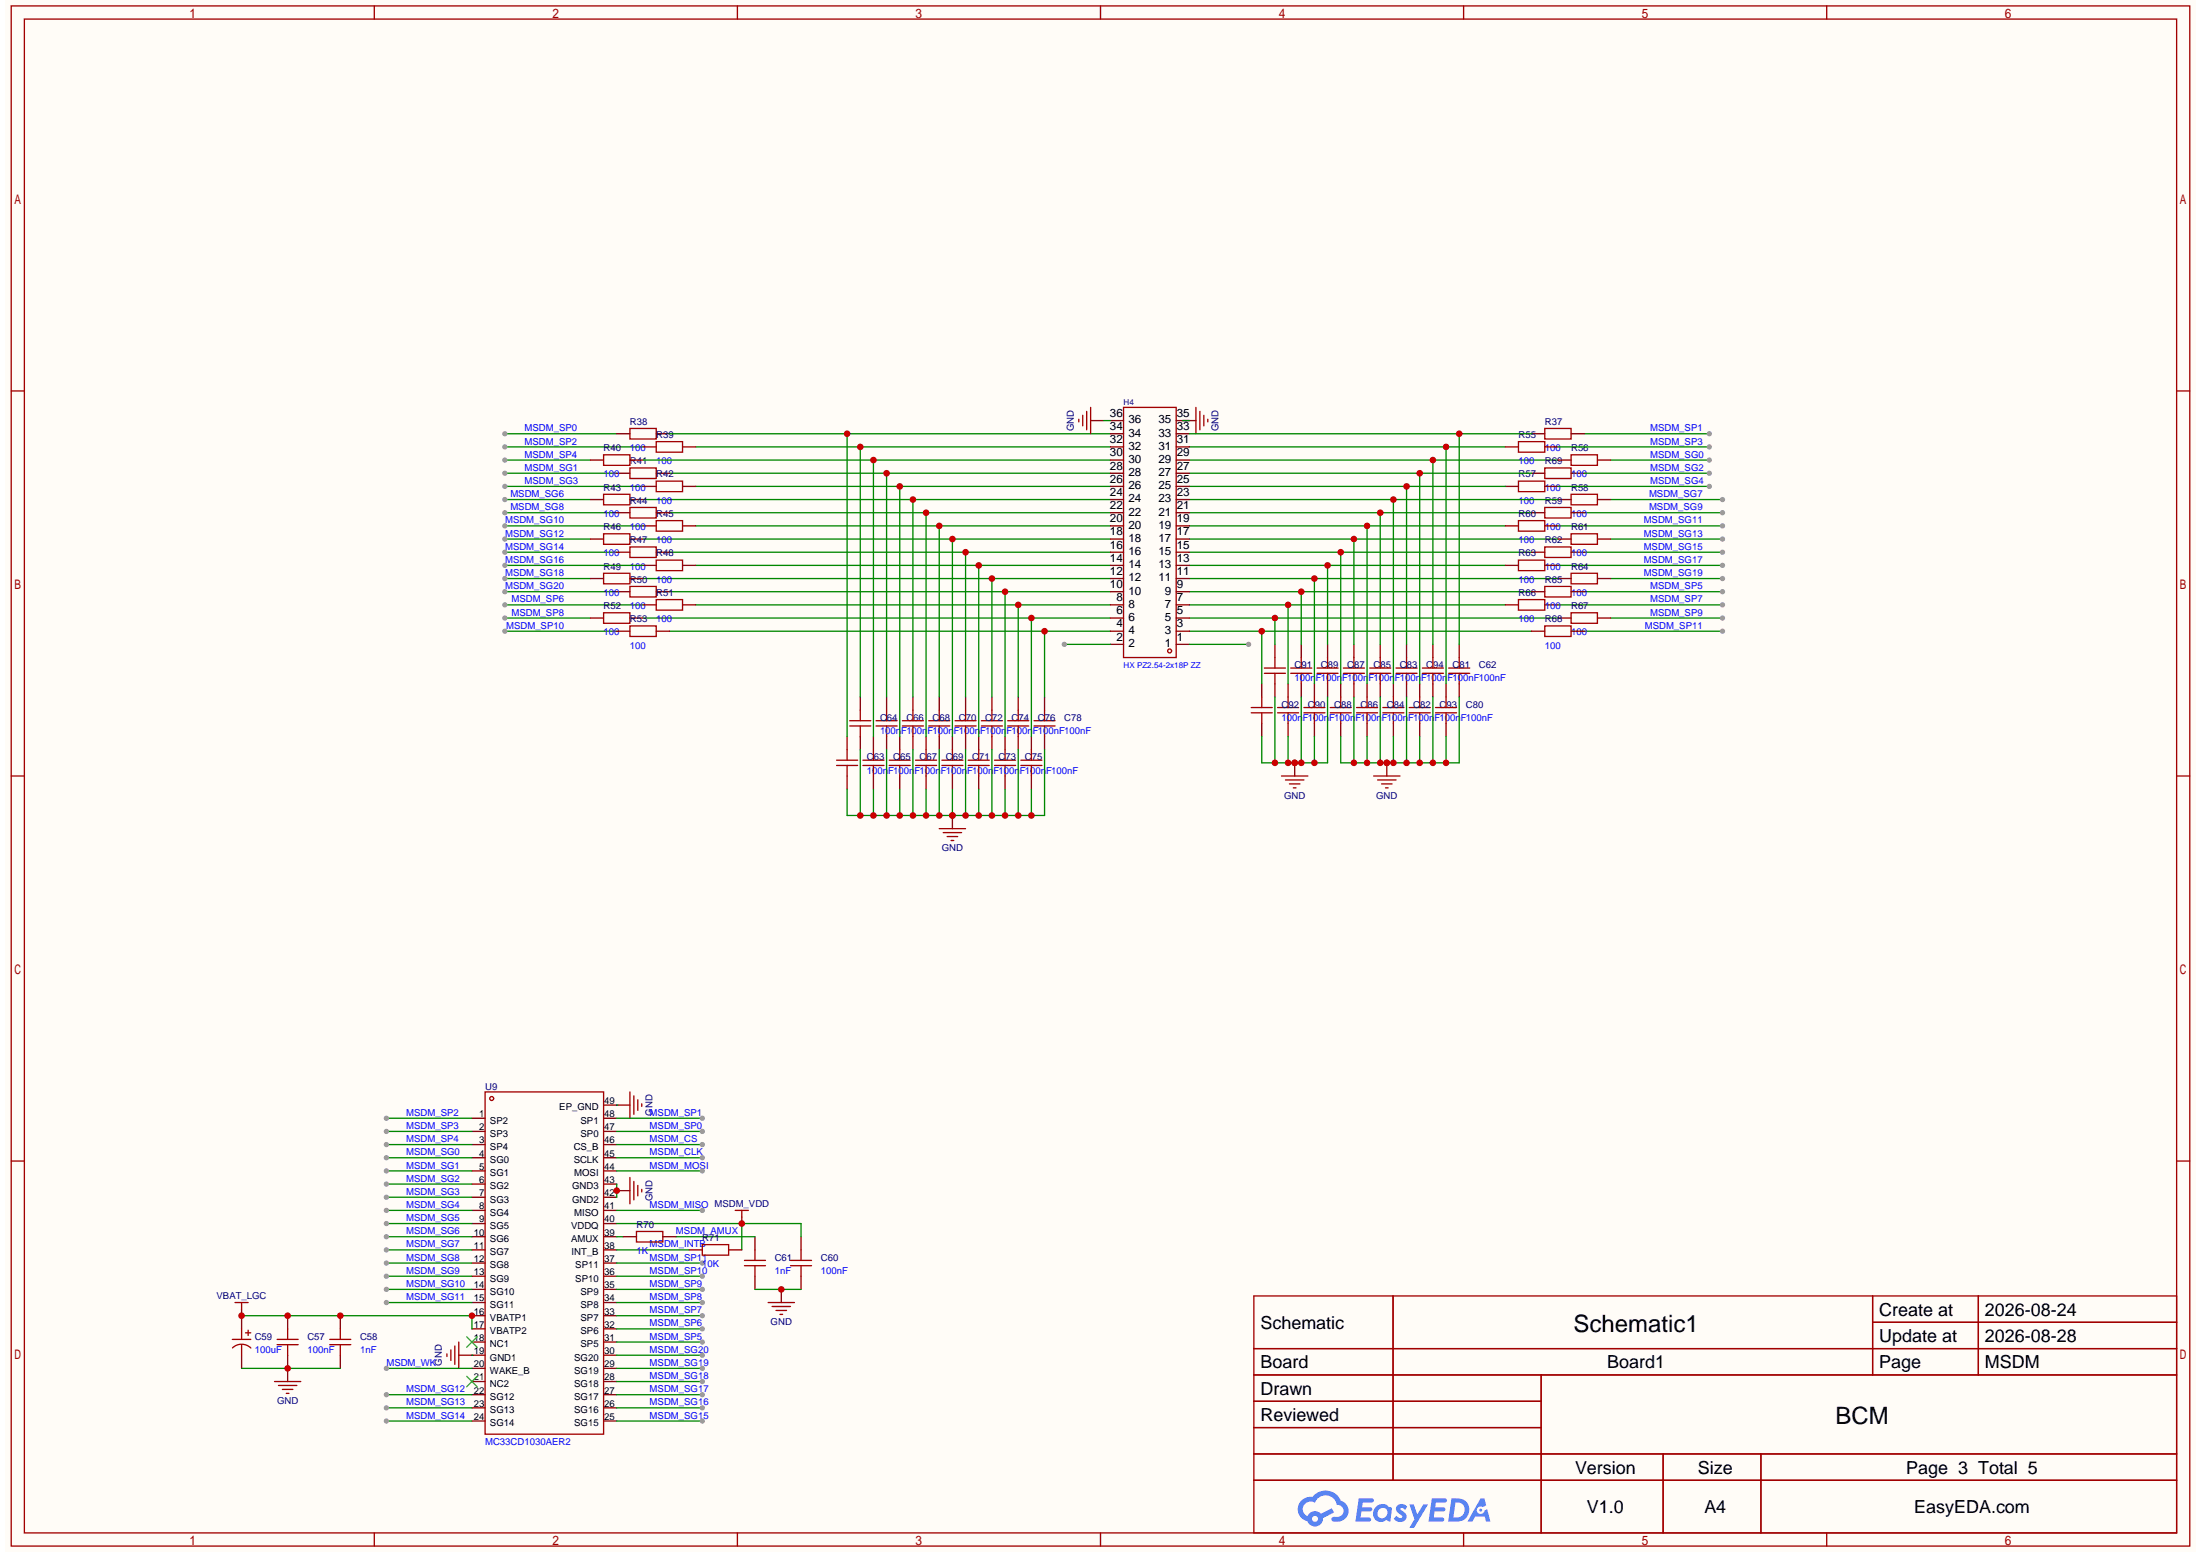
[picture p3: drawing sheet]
<svg xmlns="http://www.w3.org/2000/svg" width="297mm" height="210mm" viewBox="0 0 297 210" stroke-linecap="round" stroke-linejoin="round" font-family="sans-serif">
<path d="M.7 0h295.8v209.6h-295.8z" fill="#fffcf7"/>
<g fill="none" stroke="#a10000" stroke-width=".18">
<path d="M1.5 .8h294.2v208h-294.2zM3.3 2.6h290.6v204.4h-290.6zM50.5 .8v1.8M99.6 .8v1.8M148.6 .8v1.8M197.6 .8v1.8M246.6 .8v1.8M1.5 52.8h1.8M293.9 52.8h1.8M1.5 104.8h1.8M293.9 104.8h1.8M1.5 156.8h1.8"/>
<path d="M293.9 156.8h1.8M169.3 175h124.6v32h-124.6zM188.1 175v24.9M252.8 175v10.6M252.8 178.5h41.1M267.1 175v10.6M169.3 182.1h124.6M169.3 185.6h124.6M169.3 189.2h38.8M169.3 196.3h124.6M169.3 192.8h38.8M169.3 199.9h124.6"/>
<path d="M208.1 185.6v21.4M224.6 196.3v10.7M237.8 196.3v10.7M50.5 207v1.8M99.6 207v1.8M148.6 207v1.8M197.6 207v1.8M246.6 207v1.8"/>
</g>
<g fill="#5487ff">
<path d="M188.7 203.2l.5-.1a.91 .91 0 0 1 .8 .3l-.3 .5a.36 .36 0 0 0-.3-.3 .36 .36 0 0 0-.3 .1v.1a1.85 1.85 0 0 1 .8 1 .97 .97 0 0 1-.8 .7 .97 .97 0 0 1-.9-.4l.3-.4a.45 .45 0 0 0 .4 .3 .45 .45 0 0 0 .4-.2v-.1a1.98 1.98 0 0 1-.8-1z"/>
<path d="M190.3 203.1h.6l.5 1.4 .8-1.4h.6l-1.9 3.2h-.6l.7-1.2z"/>
<path d="M183.5 202.3h1.7a.28 .28 0 0 1 .3 .3 .28 .28 0 0 1-.3 .3h-1.2l-.1 .6h1.2l.1 .1 .1 .2a.35 .35 0 0 1-.5 .3h-1l-.1 .8h.6a.86 .86 0 0 1 .8 .1 .27 .27 0 0 1-.2 .4h-1.9z"/>
<path d="M193.3 202.3h1.8a.28 .28 0 0 1 .3 .3 .28 .28 0 0 1-.3 .3h-1.2l-.1 .6h1.1l.3 .3a.35 .35 0 0 1-.5 .3h-1l-.1 .8h.5a.86 .86 0 0 1 .9 .1 .27 .27 0 0 1-.3 .4h-1.8z"/>
<path d="M199.9 202.3h.5l.3 1-.5 .2a.53 .53 0 0 0-.8 .2 .53 .53 0 0 0 .4 .7 .53 .53 0 0 0 .6-.4l.4-.2 .4 1.6h-.6l-.1-.6h-1.3l-.4 .6h-.7z"/>
<path d="M196 202.3l-.5 3.1h1.1a1.59 1.59 0 0 0 1.8-1.6 1.59 1.59 0 0 0-1.9-1.5zM196.5 202.9a1.05 1.05 0 0 1 1.3 1 1.05 1.05 0 0 1-1.4 1h-.2z"/>
<path d="M185.7 203.5a1.11 1.11 0 0 0-.1 1.6 1.11 1.11 0 0 0 1.6 .1l.5 .2 .2-1.7v-.1l-.4-.1a1.12 1.12 0 0 0-1.8 0zM186.2 203.8a.67 .67 0 0 1 1 0 .67 .67 0 0 1-.1 1 .67 .67 0 0 1-1 0 .67 .67 0 0 1 .1-1z"/>
<path d="M175.7 202.6a1.66 1.66 0 0 0 .8 2.8 1.08 1.08 0 0 0 1.3 .7 1.08 1.08 0 0 0 .8-1.1l1.5-.8-.3-.5-1.4 .7a1.1 1.1 0 0 0-1.9 .3 1.05 1.05 0 0 1-.5-1.4 1.05 1.05 0 0 1 1.5-.4 1.56 1.56 0 0 1 1.6-1 1.56 1.56 0 0 1 1.4 1.3 .81 .81 0 0 1 .9 .7 .81 .81 0 0 1-.8 .9h-.4a.33 .33 0 0 0-.4 .3 .33 .33 0 0 0 .3 .3 1.52 1.52 0 0 0 1.7-.6 1.52 1.52 0 0 0-.1-1.8l-.7-.4a2.23 2.23 0 0 0-3.8-.5h-.2a1.78 1.78 0 0 0-1.3 .5zM177.1 205.1a.45 .45 0 0 1 .9 0 .45 .45 0 0 1-.9 0z"/>
<circle cx="199.9" cy="203.9" r=".2"/>
</g>
<g fill="none" stroke="#870000" stroke-width=".18">
<path d="M63.7 151h1.8M63.7 152.8h1.8M63.7 154.5h1.8M63.7 156.3h1.8M63.7 158.1h1.8M63.7 159.9h1.8M81.5 149.2h1.8M81.5 151h1.8M81.5 152.8h1.8M81.5 154.5h1.8M81.5 156.3h1.8M81.5 158.1h1.8"/>
<path d="M81.5 159.9h1.8M32.6 176.8v2.6M38.8 177.6v1.8M45.9 177.6v1.8M63.7 161.7h1.8M63.7 163.4h1.8M63.7 165.2h1.8M63.7 167h1.8M63.7 168.8h1.8M63.7 170.5h1.8M63.7 172.3h1.8M63.7 174.1h1.8"/>
<path d="M63.7 175.9h1.8M63.7 177.6h1.8M63.7 179.4h1.8M81.5 161.7h1.8M81.5 163.4h1.8M81.5 165.2h1.8M81.5 167h1.8M81.5 168.8h1.8M81.5 170.5h1.8M81.5 172.3h1.8M81.5 174.1h1.8M81.5 175.9h1.8"/>
<path d="M81.5 177.6h1.8M81.5 179.4h1.8M101.9 167v1.8M101.9 172.3v1.8M108.2 167v1.8M108.2 172.3v1.8M32.6 183v1.8M38.8 183v1.8M45.9 183v1.8M63.7 181.2h1.8M63.7 183h1.8M63.7 184.8h1.8"/>
<path d="M63.7 186.5h1.8M63.7 188.3h1.8M63.7 190.1h1.8M63.7 191.9h1.8M81.5 181.2h1.8M81.5 183h1.8M81.5 184.8h1.8M81.5 186.5h1.8M81.5 188.3h1.8M81.5 190.1h1.8M81.5 191.9h1.8"/>
</g>
<path d="M63 185.8l1.4 1.4M63 180.5l1.4 1.4M64.4 185.8l-1.4 1.4M64.4 180.5l-1.4 1.4" fill="none" stroke="#3c3" stroke-width=".18"/>
<g fill="none" stroke="#a10000" stroke-width=".18">
<path d="M65.5 147.4h16v46.2h-16zM31.7 175.9h1.8M32.6 175.9v.9M32.6 179.4v1.4M33.2 180h.7M33.5 179.6v.7M38.8 179.4v1.4M45.9 179.4v1.4M100.5 170.2h2.9M100.5 170.9h2.9M101.9 168.8v1.4M101.9 170.9v1.4"/>
<path d="M106.7 170.2h2.9M106.7 170.9h2.9M108.2 168.8v1.4M108.2 170.9v1.4M31.4 180.8h2.5M31.4 182a1.78 1.78 0 0 1 2.5 0M32.6 181.6v1.4M37.4 180.8h2.9M37.4 181.6h2.9M38.8 181.6v1.4M44.5 180.8h2.9M44.5 181.6h2.9"/>
<path d="M45.9 181.6v1.4"/>
<circle cx="66.4" cy="148.3" r=".27"/>
</g>
<path d="M32.6 177.6h31.1v1.8" fill="none" stroke="#008700" stroke-width=".18"/>
<g fill="#c00">
<circle cx="32.6" cy="177.6" r=".44"/>
<circle cx="38.8" cy="177.6" r=".44"/>
<circle cx="45.9" cy="177.6" r=".44"/>
<circle cx="63.7" cy="177.6" r=".44"/>
</g>
<path d="M32.6 184.8h13.3" fill="none" stroke="#008700" stroke-width=".18"/>
<path d="M38.8 184.8v1.7" fill="none" stroke="#870000" stroke-width=".18"/>
<circle cx="38.8" cy="184.8" r=".44" fill="#c00"/>
<path d="M85 147.4v3.6M85.6 148v2.5M86.1 148.5v1.4M86.6 149v.4M37.1 186.5h3.5M37.6 187.1h2.5M38.1 187.6h1.4M38.7 188.1h.3M60.3 182.8v.4M60.9 182.3v1.4M61.4 181.7v2.5M61.9 181.2v3.6" fill="none" stroke="#a10000" stroke-width=".18"/>
<path d="M83.3 149.2h1.7M61.9 183h1.8" fill="none" stroke="#870000" stroke-width=".18"/>
<path d="M83.3 149.2h.1M83.3 152.8h11.5M63.7 183h.1" fill="none" stroke="#008700" stroke-width=".18"/>
<circle cx="94.8" cy="152.8" r=".36" fill="#999"/>
<path d="M83.3 151h11.5" fill="none" stroke="#008700" stroke-width=".18"/>
<circle cx="94.8" cy="151" r=".36" fill="#999"/>
<path d="M52.2 168.8h11.5" fill="none" stroke="#008700" stroke-width=".18"/>
<circle cx="52.2" cy="168.8" r=".36" fill="#999"/>
<path d="M83.3 186.5h11.5" fill="none" stroke="#008700" stroke-width=".18"/>
<circle cx="94.8" cy="186.5" r=".36" fill="#999"/>
<path d="M83.3 174.1h11.5" fill="none" stroke="#008700" stroke-width=".18"/>
<circle cx="94.8" cy="174.1" r=".36" fill="#999"/>
<path d="M83.3 172.3h11.5" fill="none" stroke="#008700" stroke-width=".18"/>
<circle cx="94.8" cy="172.3" r=".36" fill="#999"/>
<path d="M83.3 188.3h11.5" fill="none" stroke="#008700" stroke-width=".18"/>
<circle cx="94.8" cy="188.3" r=".36" fill="#999"/>
<path d="M83.3 184.8h11.5" fill="none" stroke="#008700" stroke-width=".18"/>
<circle cx="94.8" cy="184.8" r=".36" fill="#999"/>
<path d="M52.2 152.8h11.5" fill="none" stroke="#008700" stroke-width=".18"/>
<circle cx="52.2" cy="152.8" r=".36" fill="#999"/>
<path d="M83.3 191.9h11.5" fill="none" stroke="#008700" stroke-width=".18"/>
<circle cx="94.8" cy="191.9" r=".36" fill="#999"/>
<path d="M52.2 191.9h11.5" fill="none" stroke="#008700" stroke-width=".18"/>
<circle cx="52.2" cy="191.9" r=".36" fill="#999"/>
<path d="M52.2 190.1h11.5" fill="none" stroke="#008700" stroke-width=".18"/>
<circle cx="52.2" cy="190.1" r=".36" fill="#999"/>
<path d="M83.3 181.2h11.5" fill="none" stroke="#008700" stroke-width=".18"/>
<circle cx="94.8" cy="181.2" r=".36" fill="#999"/>
<path d="M217.5 62.1h13.3" fill="none" stroke="#008700" stroke-width=".18"/>
<circle cx="230.8" cy="62.1" r=".36" fill="#999"/>
<path d="M213.9 85.2h18.7" fill="none" stroke="#008700" stroke-width=".18"/>
<circle cx="232.6" cy="85.2" r=".36" fill="#999"/>
<path d="M52.2 161.7h11.5" fill="none" stroke="#008700" stroke-width=".18"/>
<circle cx="52.2" cy="161.7" r=".36" fill="#999"/>
<path d="M52.2 174.1h11.5" fill="none" stroke="#008700" stroke-width=".18"/>
<circle cx="52.2" cy="174.1" r=".36" fill="#999"/>
<path d="M52.2 167h11.5" fill="none" stroke="#008700" stroke-width=".18"/>
<circle cx="52.2" cy="167" r=".36" fill="#999"/>
<path d="M52.2 154.5h11.5" fill="none" stroke="#008700" stroke-width=".18"/>
<circle cx="52.2" cy="154.5" r=".36" fill="#999"/>
<path d="M83.3 179.4h11.5" fill="none" stroke="#008700" stroke-width=".18"/>
<circle cx="94.8" cy="179.4" r=".36" fill="#999"/>
<path d="M52.2 156.3h11.5" fill="none" stroke="#008700" stroke-width=".18"/>
<circle cx="52.2" cy="156.3" r=".36" fill="#999"/>
<path d="M83.3 154.5h11.5" fill="none" stroke="#008700" stroke-width=".18"/>
<circle cx="94.8" cy="154.5" r=".36" fill="#999"/>
<path d="M52.2 175.9h11.5" fill="none" stroke="#008700" stroke-width=".18"/>
<circle cx="52.2" cy="175.9" r=".36" fill="#999"/>
<path d="M52.2 165.2h11.5" fill="none" stroke="#008700" stroke-width=".18"/>
<circle cx="52.2" cy="165.2" r=".36" fill="#999"/>
<path d="M83.3 156.3h11.5" fill="none" stroke="#008700" stroke-width=".18"/>
<circle cx="94.8" cy="156.3" r=".36" fill="#999"/>
<path d="M68.2 81.7h18.6" fill="none" stroke="#008700" stroke-width=".18"/>
<circle cx="68.2" cy="81.7" r=".36" fill="#999"/>
<path d="M52.2 170.5h11.5" fill="none" stroke="#008700" stroke-width=".18"/>
<circle cx="52.2" cy="170.5" r=".36" fill="#999"/>
<path d="M52.2 172.3h11.5" fill="none" stroke="#008700" stroke-width=".18"/>
<circle cx="52.2" cy="172.3" r=".36" fill="#999"/>
<path d="M83.3 163.4h11.5" fill="none" stroke="#008700" stroke-width=".18"/>
<circle cx="94.8" cy="163.4" r=".36" fill="#999"/>
<path d="M52.2 151h11.5" fill="none" stroke="#008700" stroke-width=".18"/>
<circle cx="52.2" cy="151" r=".36" fill="#999"/>
<path d="M83.3 175.9h11.5" fill="none" stroke="#008700" stroke-width=".18"/>
<circle cx="94.8" cy="175.9" r=".36" fill="#999"/>
<path d="M52.2 188.3h11.5" fill="none" stroke="#008700" stroke-width=".18"/>
<circle cx="52.2" cy="188.3" r=".36" fill="#999"/>
<path d="M83.3 190.1h11.5" fill="none" stroke="#008700" stroke-width=".18"/>
<circle cx="94.8" cy="190.1" r=".36" fill="#999"/>
<path d="M83.3 170.5h11.5" fill="none" stroke="#008700" stroke-width=".18"/>
<circle cx="94.8" cy="170.5" r=".36" fill="#999"/>
<path d="M68.2 78.1h11.5" fill="none" stroke="#008700" stroke-width=".18"/>
<circle cx="68.2" cy="78.1" r=".36" fill="#999"/>
<path d="M83.3 158.1h11.5" fill="none" stroke="#008700" stroke-width=".18"/>
<circle cx="94.8" cy="158.1" r=".36" fill="#999"/>
<path d="M83.3 177.6h11.5" fill="none" stroke="#008700" stroke-width=".18"/>
<circle cx="94.8" cy="177.6" r=".36" fill="#999"/>
<path d="M210.4 81.7h22.2" fill="none" stroke="#008700" stroke-width=".18"/>
<circle cx="232.6" cy="81.7" r=".36" fill="#999"/>
<path d="M217.5 83.4h15.1" fill="none" stroke="#008700" stroke-width=".18"/>
<circle cx="232.6" cy="83.4" r=".36" fill="#999"/>
<path d="M52.2 163.4h11.5" fill="none" stroke="#008700" stroke-width=".18"/>
<circle cx="52.2" cy="163.4" r=".36" fill="#999"/>
<path d="M83.3 183h11.5" fill="none" stroke="#008700" stroke-width=".18"/>
<circle cx="94.8" cy="183" r=".36" fill="#999"/>
<path d="M52.2 158.1h11.5" fill="none" stroke="#008700" stroke-width=".18"/>
<circle cx="52.2" cy="158.1" r=".36" fill="#999"/>
<path d="M52.2 159.9h11.5" fill="none" stroke="#008700" stroke-width=".18"/>
<circle cx="52.2" cy="159.9" r=".36" fill="#999"/>
<path d="M68.2 83.4h11.5" fill="none" stroke="#008700" stroke-width=".18"/>
<circle cx="68.2" cy="83.4" r=".36" fill="#999"/>
<path d="M83.3 167h.9M83.3 165.2h24.9v1.8M91.3 167h10.6M100.2 165.2v3.6M52.2 184.8h11.5" fill="none" stroke="#008700" stroke-width=".18"/>
<circle cx="52.2" cy="184.8" r=".36" fill="#999"/>
<path d="M83.3 159.9v1.8M83.3 168.8h9.7" fill="none" stroke="#008700" stroke-width=".18"/>
<path d="M83.3 160.8h1.7" fill="none" stroke="#870000" stroke-width=".18"/>
<circle cx="83.3" cy="160.8" r=".44" fill="#c00"/>
<path d="M85 159v3.5M85.6 159.5v2.5M86.1 160.1v1.4M86.6 160.6v.3" fill="none" stroke="#a10000" stroke-width=".18"/>
<path d="M100.2 164.3v.9" fill="none" stroke="#870000" stroke-width=".18"/>
<circle cx="100.2" cy="165.2" r=".44" fill="#c00"/>
<path d="M99.3 163.4h1.7M100.2 163.4v.9M103.7 175.9h3.6M104.2 176.4h2.5M104.8 176.9h1.4M105.3 177.5h.4" fill="none" stroke="#a10000" stroke-width=".18"/>
<path d="M105.5 174.1v1.8" fill="none" stroke="#870000" stroke-width=".18"/>
<path d="M101.9 174.1h6.3" fill="none" stroke="#008700" stroke-width=".18"/>
<circle cx="105.5" cy="174.1" r=".44" fill="#c00"/>
<g fill="none" stroke="#a10000" stroke-width=".18">
<path d="M114.7 97.3h2.9M114.7 98h2.9M116.2 95.9v1.4M116.2 98v1.4M118.3 97.3h2.8M118.3 98h2.8M119.7 95.9v1.4M119.7 98v1.4M121.8 97.3h2.9M121.8 98h2.9M123.3 95.9v1.4M123.3 98v1.4"/>
<path d="M125.4 97.3h2.8M125.4 98h2.8M126.8 95.9v1.4M126.8 98v1.4M129 97.3h2.8M129 98h2.8M130.4 95.9v1.4M130.4 98v1.4M132.5 97.3h2.8M132.5 98h2.8M133.9 95.9v1.4M133.9 98v1.4"/>
<path d="M136.1 97.3h2.8M136.1 98h2.8M137.5 95.9v1.4M137.5 98v1.4M139.6 97.3h2.9M139.6 98h2.9M141 95.9v1.4M141 98v1.4M168.9 95.5h2.9M168.9 96.2h2.9M170.4 94.1v1.4M170.4 96.2v1.5"/>
<path d="M170.7 90.2h2.9M170.7 90.9h2.9M172.1 88.8v1.4M172.1 90.9v1.4M172.5 95.5h2.8M172.5 96.2h2.8M173.9 94.1v1.4M173.9 96.2v1.5M174.3 90.2h2.8M174.3 90.9h2.8M175.7 88.8v1.4M175.7 90.9v1.4"/>
<path d="M176.1 95.5h2.8M176.1 96.2h2.8M177.5 94.1v1.4M177.5 96.2v1.5M177.8 90.2h2.9M177.8 90.9h2.9M179.2 88.8v1.4M179.2 90.9v1.4M179.6 95.5h2.8M179.6 96.2h2.8M181 94.1v1.4M181 96.2v1.5"/>
<path d="M181.4 90.2h2.8M181.4 90.9h2.8M182.8 88.8v1.4M182.8 90.9v1.4M183.2 95.5h2.8M183.2 96.2h2.8M184.6 94.1v1.4M184.6 96.2v1.5M184.9 90.2h2.9M184.9 90.9h2.9M186.4 88.8v1.4M186.4 90.9v1.4"/>
<path d="M186.7 95.5h2.9M186.7 96.2h2.9M188.1 94.1v1.4M188.1 96.2v1.5M188.5 90.2h2.8M188.5 90.9h2.8M189.9 88.8v1.4M189.9 90.9v1.4M190.3 95.5h2.8M190.3 96.2h2.8M191.7 94.1v1.4M191.7 96.2v1.5"/>
<path d="M192 90.2h2.9M192 90.9h2.9M193.5 88.8v1.4M193.5 90.9v1.4M193.8 95.5h2.9M193.8 96.2h2.9M195.2 94.1v1.4M195.2 96.2v1.5M195.6 90.2h2.8M195.6 90.9h2.8M197 88.8v1.4M197 90.9v1.4"/>
<path d="M113 102.6h2.8M113 103.4h2.8M114.4 101.2v1.4M114.4 103.4v1.4M116.5 102.6h2.9M116.5 103.4h2.9M117.9 101.2v1.4M117.9 103.4v1.4M120.1 102.6h2.8M120.1 103.4h2.8M121.5 101.2v1.4M121.5 103.4v1.4"/>
<path d="M123.6 102.6h2.9M123.6 103.4h2.9M125 101.2v1.4M125 103.4v1.4M127.2 102.6h2.8M127.2 103.4h2.8M128.6 101.2v1.4M128.6 103.4v1.4M130.7 102.6h2.9M130.7 103.4h2.9M132.1 101.2v1.4M132.1 103.4v1.4"/>
<path d="M134.3 102.6h2.8M134.3 103.4h2.8M135.7 101.2v1.4M135.7 103.4v1.4M137.8 102.6h2.9M137.8 103.4h2.9M139.3 101.2v1.4M139.3 103.4v1.4M85.9 166.3h3.6v1.4h-3.6zM94.8 168h3.6v1.5h-3.6z"/>
</g>
<g fill="none" stroke="#870000" stroke-width=".18">
<path d="M114.4 99.4v1.8M116.2 94.1v1.8M116.2 99.4v1.8M117.9 99.4v1.8M119.7 94.1v1.8M119.7 99.4v1.8M121.5 99.4v1.8M123.3 94.1v1.8M123.3 99.4v1.8M125 99.4v1.8M126.8 94.1v1.8M126.8 99.4v1.8"/>
<path d="M128.6 99.4v1.8M130.4 94.1v1.8M130.4 99.4v1.8M132.1 99.4v1.8M133.9 94.1v1.8M133.9 99.4v1.8M135.7 99.4v1.8M137.5 94.1v1.8M137.5 99.4v1.8M139.3 99.4v1.8M141 94.1v1.8M141 99.4v1.8"/>
<path d="M170.4 92.3v1.8M170.4 97.7v1.7M172.1 87v1.8M172.1 92.3v1.8M173.9 92.3v1.8M173.9 97.7v1.7M175.7 87v1.8M175.7 92.3v1.8M177.5 92.3v1.8M177.5 97.7v1.7M179.2 87v1.8M179.2 92.3v1.8"/>
<path d="M181 92.3v1.8M181 97.7v1.7M182.8 87v1.8M182.8 92.3v1.8M184.6 92.3v1.8M184.6 97.7v1.7M186.4 87v1.8M186.4 92.3v1.8M188.1 92.3v1.8M188.1 97.7v1.7M189.9 87v1.8M189.9 92.3v1.8"/>
<path d="M191.7 92.3v1.8M191.7 97.7v1.7M193.5 87v1.8M193.5 92.3v1.8M195.2 92.3v1.8M195.2 97.7v1.7M197 87v1.8M197 92.3v1.8M114.4 104.8v1.8M117.9 104.8v1.8M121.5 104.8v1.8M125 104.8v1.8"/>
<path d="M128.6 104.8v1.8M132.1 104.8v1.8M135.7 104.8v1.8M139.3 104.8v1.8M84.2 167h1.7M89.5 167h1.8M93 168.8h1.8M98.4 168.8h1.8"/>
</g>
<path d="M160.6 76.3h42.6M179.2 76.3v10.7" fill="none" stroke="#008700" stroke-width=".18"/>
<circle cx="179.2" cy="76.3" r=".44" fill="#c00"/>
<path d="M68.2 67.5h11.5" fill="none" stroke="#008700" stroke-width=".18"/>
<circle cx="68.2" cy="67.5" r=".36" fill="#999"/>
<path d="M68.2 72.8h11.5" fill="none" stroke="#008700" stroke-width=".18"/>
<circle cx="68.2" cy="72.8" r=".36" fill="#999"/>
<path d="M68.2 71h18.6" fill="none" stroke="#008700" stroke-width=".18"/>
<circle cx="68.2" cy="71" r=".36" fill="#999"/>
<path d="M68.2 74.6h15.1" fill="none" stroke="#008700" stroke-width=".18"/>
<circle cx="68.2" cy="74.6" r=".36" fill="#999"/>
<path d="M68.2 85.2h15.1" fill="none" stroke="#008700" stroke-width=".18"/>
<circle cx="68.2" cy="85.2" r=".36" fill="#999"/>
<path d="M68.2 69.2h15.1" fill="none" stroke="#008700" stroke-width=".18"/>
<circle cx="68.2" cy="69.2" r=".36" fill="#999"/>
<path d="M68.2 79.9h15.1" fill="none" stroke="#008700" stroke-width=".18"/>
<circle cx="68.2" cy="79.9" r=".36" fill="#999"/>
<path d="M217.5 67.5h15.1" fill="none" stroke="#008700" stroke-width=".18"/>
<circle cx="232.6" cy="67.5" r=".36" fill="#999"/>
<path d="M213.9 79.9h18.7" fill="none" stroke="#008700" stroke-width=".18"/>
<circle cx="232.6" cy="79.9" r=".36" fill="#999"/>
<path d="M213.9 69.2h18.7" fill="none" stroke="#008700" stroke-width=".18"/>
<circle cx="232.6" cy="69.2" r=".36" fill="#999"/>
<path d="M213.9 74.6h18.7" fill="none" stroke="#008700" stroke-width=".18"/>
<circle cx="232.6" cy="74.6" r=".36" fill="#999"/>
<path d="M217.5 72.8h15.1" fill="none" stroke="#008700" stroke-width=".18"/>
<circle cx="232.6" cy="72.8" r=".36" fill="#999"/>
<path d="M217.5 78.1h15.1" fill="none" stroke="#008700" stroke-width=".18"/>
<circle cx="232.6" cy="78.1" r=".36" fill="#999"/>
<path d="M210.4 76.3h22.2" fill="none" stroke="#008700" stroke-width=".18"/>
<circle cx="232.6" cy="76.3" r=".36" fill="#999"/>
<path d="M86.8 72.8h63.1M128.6 72.8v26.6" fill="none" stroke="#008700" stroke-width=".18"/>
<circle cx="128.6" cy="72.8" r=".44" fill="#c00"/>
<path d="M210.4 71h22.2" fill="none" stroke="#008700" stroke-width=".18"/>
<circle cx="232.6" cy="71" r=".36" fill="#999"/>
<path d="M160.6 79.9h46.2M175.7 79.9v7.1" fill="none" stroke="#008700" stroke-width=".18"/>
<circle cx="175.7" cy="79.9" r=".44" fill="#c00"/>
<path d="M160.6 81.7h42.6M173.9 81.7v10.6" fill="none" stroke="#008700" stroke-width=".18"/>
<circle cx="173.9" cy="81.7" r=".44" fill="#c00"/>
<path d="M160.6 85.2h46.2M170.4 85.2v7.1" fill="none" stroke="#008700" stroke-width=".18"/>
<circle cx="170.4" cy="85.2" r=".44" fill="#c00"/>
<path d="M160.6 83.4h49.8M172.1 83.4v3.6" fill="none" stroke="#008700" stroke-width=".18"/>
<circle cx="172.1" cy="83.4" r=".44" fill="#c00"/>
<path d="M160.6 78.1h49.8M177.5 78.1v14.2" fill="none" stroke="#008700" stroke-width=".18"/>
<circle cx="177.5" cy="78.1" r=".44" fill="#c00"/>
<path d="M160.6 62.1h49.8M193.5 62.1v24.9" fill="none" stroke="#008700" stroke-width=".18"/>
<circle cx="193.5" cy="62.1" r=".44" fill="#c00"/>
<path d="M93.9 81.7h56M137.5 81.7v12.4" fill="none" stroke="#008700" stroke-width=".18"/>
<circle cx="137.5" cy="81.7" r=".44" fill="#c00"/>
<path d="M90.4 79.9h59.5M135.7 79.9v19.5" fill="none" stroke="#008700" stroke-width=".18"/>
<circle cx="135.7" cy="79.9" r=".44" fill="#c00"/>
<path d="M93.9 76.3h56M132.1 76.3v23.1" fill="none" stroke="#008700" stroke-width=".18"/>
<circle cx="132.1" cy="76.3" r=".44" fill="#c00"/>
<path d="M86.8 78.1h63.1M133.9 78.1v16" fill="none" stroke="#008700" stroke-width=".18"/>
<circle cx="133.9" cy="78.1" r=".44" fill="#c00"/>
<path d="M90.4 74.6h59.5M130.4 74.6v19.5" fill="none" stroke="#008700" stroke-width=".18"/>
<circle cx="130.4" cy="74.6" r=".44" fill="#c00"/>
<path d="M86.8 83.4h63.1M139.3 83.4v16" fill="none" stroke="#008700" stroke-width=".18"/>
<circle cx="139.3" cy="83.4" r=".44" fill="#c00"/>
<path d="M90.4 85.2h59.5M141 85.2v8.9" fill="none" stroke="#008700" stroke-width=".18"/>
<circle cx="141" cy="85.2" r=".44" fill="#c00"/>
<path d="M86.8 67.5h63.1M123.3 67.5v26.6" fill="none" stroke="#008700" stroke-width=".18"/>
<circle cx="123.3" cy="67.5" r=".44" fill="#c00"/>
<path d="M68.2 65.7h18.6" fill="none" stroke="#008700" stroke-width=".18"/>
<circle cx="68.2" cy="65.7" r=".36" fill="#999"/>
<path d="M93.9 65.7h56M121.5 65.7v33.7" fill="none" stroke="#008700" stroke-width=".18"/>
<circle cx="121.5" cy="65.7" r=".44" fill="#c00"/>
<path d="M90.4 69.2h59.5M125 69.2v30.2" fill="none" stroke="#008700" stroke-width=".18"/>
<circle cx="125" cy="69.2" r=".44" fill="#c00"/>
<path d="M68.2 63.9h15.1" fill="none" stroke="#008700" stroke-width=".18"/>
<circle cx="68.2" cy="63.9" r=".36" fill="#999"/>
<path d="M90.4 63.9h59.5M119.7 63.9v30.2" fill="none" stroke="#008700" stroke-width=".18"/>
<circle cx="119.7" cy="63.9" r=".44" fill="#c00"/>
<path d="M68.2 62.1h11.5" fill="none" stroke="#008700" stroke-width=".18"/>
<circle cx="68.2" cy="62.1" r=".36" fill="#999"/>
<path d="M68.2 60.3h18.6" fill="none" stroke="#008700" stroke-width=".18"/>
<circle cx="68.2" cy="60.3" r=".36" fill="#999"/>
<path d="M93.9 71h56M126.8 71v23.1" fill="none" stroke="#008700" stroke-width=".18"/>
<circle cx="126.8" cy="71" r=".44" fill="#c00"/>
<path d="M93.9 60.3h56M116.2 60.3v33.8" fill="none" stroke="#008700" stroke-width=".18"/>
<circle cx="116.2" cy="60.3" r=".44" fill="#c00"/>
<path d="M68.2 58.6h15.1" fill="none" stroke="#008700" stroke-width=".18"/>
<circle cx="68.2" cy="58.6" r=".36" fill="#999"/>
<path d="M213.9 58.6h16.9" fill="none" stroke="#008700" stroke-width=".18"/>
<circle cx="230.8" cy="58.6" r=".36" fill="#999"/>
<path d="M160.6 60.3h42.6M195.2 60.3v32" fill="none" stroke="#008700" stroke-width=".18"/>
<circle cx="195.2" cy="60.3" r=".44" fill="#c00"/>
<path d="M160.6 71h42.6M184.6 71v21.3" fill="none" stroke="#008700" stroke-width=".18"/>
<circle cx="184.6" cy="71" r=".44" fill="#c00"/>
<path d="M160.6 74.6h46.2M181 74.6v17.7" fill="none" stroke="#008700" stroke-width=".18"/>
<circle cx="181" cy="74.6" r=".44" fill="#c00"/>
<path d="M160.6 69.2h46.2M186.4 69.2v17.8" fill="none" stroke="#008700" stroke-width=".18"/>
<circle cx="186.4" cy="69.2" r=".44" fill="#c00"/>
<path d="M160.6 72.8h49.8M182.8 72.8v14.2" fill="none" stroke="#008700" stroke-width=".18"/>
<circle cx="182.8" cy="72.8" r=".44" fill="#c00"/>
<g fill="none" stroke="#a10000" stroke-width=".18">
<path d="M85 57.9h3.6v1.4h-3.6zM88.6 59.6h3.6v1.5h-3.6zM205 59.6h3.6v1.5h-3.6zM208.6 57.9h3.5v1.4h-3.5zM81.5 72.1h3.5v1.4h-3.5zM81.5 66.7h3.5v1.5h-3.5zM81.5 61.4h3.5v1.4h-3.5zM81.5 77.4h3.5v1.4h-3.5zM85 63.2h3.6v1.4h-3.6zM85 79.2h3.6v1.4h-3.6zM85 73.8h3.6v1.5h-3.6zM85 68.5h3.6v1.4h-3.6z"/>
<path d="M88.6 65h3.6v1.4h-3.6zM88.6 75.6h3.6v1.4h-3.6zM88.6 70.3h3.6v1.4h-3.6zM205 75.6h3.6v1.4h-3.6zM205 70.3h3.6v1.4h-3.6zM205 65h3.6v1.4h-3.6zM208.6 73.8h3.5v1.5h-3.5zM208.6 68.5h3.5v1.4h-3.5zM208.6 63.2h3.5v1.4h-3.5zM208.6 79.2h3.5v1.4h-3.5zM212.1 66.7h3.6v1.5h-3.6zM212.1 77.4h3.6v1.4h-3.6z"/>
<path d="M212.1 72.1h3.6v1.4h-3.6zM212.1 61.4h3.6v1.4h-3.6zM81.5 82.7h3.5v1.5h-3.5zM85 84.5h3.6v1.4h-3.6zM88.6 81h3.6v1.4h-3.6zM205 81h3.6v1.4h-3.6zM208.6 84.5h3.5v1.4h-3.5zM212.1 82.7h3.6v1.5h-3.6z"/>
</g>
<g fill="none" stroke="#870000" stroke-width=".18">
<path d="M83.3 58.6h1.7M88.6 58.6h1.8M206.8 58.6h1.8M212.1 58.6h1.8M79.7 72.8h1.8M79.7 67.5h1.8M79.7 78.1h1.8M79.7 62.1h1.8M83.3 63.9h1.7M83.3 74.6h1.7M83.3 79.9h1.7M83.3 69.2h1.7"/>
<path d="M85 72.8h1.8M85 67.5h1.8M85 78.1h1.8M85 62.1h1.8M86.8 65.7h1.8M86.8 76.3h1.8M86.8 60.3h1.8M86.8 71h1.8M88.6 63.9h1.8M88.6 74.6h1.8M88.6 79.9h1.8M88.6 69.2h1.8"/>
<path d="M92.2 65.7h1.7M92.2 76.3h1.7M92.2 60.3h1.7M92.2 71h1.7M203.2 65.7h1.8M203.2 76.3h1.8M203.2 60.3h1.8M203.2 71h1.8M206.8 63.9h1.8M206.8 74.6h1.8M206.8 79.9h1.8M206.8 69.2h1.8"/>
<path d="M208.6 65.7h1.8M208.6 76.3h1.8M208.6 60.3h1.8M208.6 71h1.8M210.4 72.8h1.7M210.4 67.5h1.7M210.4 78.1h1.7M210.4 62.1h1.7M212.1 63.9h1.8M212.1 74.6h1.8M212.1 79.9h1.8M212.1 69.2h1.8"/>
<path d="M215.7 72.8h1.8M215.7 67.5h1.8M215.7 78.1h1.8M215.7 62.1h1.8M79.7 83.4h1.8M83.3 85.2h1.7M85 83.4h1.8M86.8 81.7h1.8M88.6 85.2h1.8M92.2 81.7h1.7M203.2 81.7h1.8M206.8 85.2h1.8"/>
<path d="M208.6 81.7h1.8M210.4 83.4h1.7M212.1 85.2h1.8M215.7 83.4h1.8"/>
</g>
<path d="M90.4 58.6h59.5M114.4 58.6v40.8" fill="none" stroke="#008700" stroke-width=".18"/>
<circle cx="114.4" cy="58.6" r=".44" fill="#c00"/>
<path d="M86.8 62.1h63.1M117.9 62.1v37.3" fill="none" stroke="#008700" stroke-width=".18"/>
<circle cx="117.9" cy="62.1" r=".44" fill="#c00"/>
<path d="M182.8 94.1v8.9M184.6 99.4v3.6M186.4 94.1v8.9M188.1 99.4v3.6M189.9 94.1v8.9M191.7 99.4v3.6M193.5 94.1v8.9M195.2 99.4v3.6M197 94.1v8.9h-16v-3.6" fill="none" stroke="#008700" stroke-width=".18"/>
<g fill="#c00">
<circle cx="186.4" cy="103" r=".44"/>
<circle cx="184.6" cy="103" r=".44"/>
<circle cx="182.8" cy="103" r=".44"/>
<circle cx="187.2" cy="103" r=".44"/>
<circle cx="188.1" cy="103" r=".44"/>
<circle cx="189.9" cy="103" r=".44"/>
<circle cx="191.7" cy="103" r=".44"/>
<circle cx="193.5" cy="103" r=".44"/>
<circle cx="195.2" cy="103" r=".44"/>
</g>
<path d="M172.1 94.1v8.9M173.9 99.4v3.6M175.7 94.1v8.9M177.5 99.4v3.6M179.2 94.1v8.9h-8.8v-3.6" fill="none" stroke="#008700" stroke-width=".18"/>
<g fill="#c00">
<circle cx="177.5" cy="103" r=".44"/>
<circle cx="175.7" cy="103" r=".44"/>
<circle cx="174.8" cy="103" r=".44"/>
<circle cx="173.9" cy="103" r=".44"/>
<circle cx="172.1" cy="103" r=".44"/>
</g>
<g fill="none" stroke="#008700" stroke-width=".18">
<path d="M116.2 101.2v8.9M117.9 106.6v3.5M119.7 101.2v8.9M121.5 106.6v3.5M123.3 101.2v8.9M125 106.6v3.5M126.8 101.2v8.9M128.6 106.6v3.5M130.4 101.2v8.9M132.1 106.6v3.5M133.9 101.2v8.9M135.7 106.6v3.5"/>
<path d="M137.5 101.2v8.9M139.3 106.6v3.5M141 101.2v8.9h-26.6v-3.5"/>
</g>
<g fill="#c00">
<circle cx="116.2" cy="110.1" r=".44"/>
<circle cx="117.9" cy="110.1" r=".44"/>
<circle cx="119.7" cy="110.1" r=".44"/>
<circle cx="121.5" cy="110.1" r=".44"/>
<circle cx="123.3" cy="110.1" r=".44"/>
<circle cx="125" cy="110.1" r=".44"/>
<circle cx="126.8" cy="110.1" r=".44"/>
<circle cx="128.6" cy="110.1" r=".44"/>
<circle cx="130.4" cy="110.1" r=".44"/>
<circle cx="132.1" cy="110.1" r=".44"/>
<circle cx="133.9" cy="110.1" r=".44"/>
<circle cx="135.7" cy="110.1" r=".44"/>
<circle cx="137.5" cy="110.1" r=".44"/>
<circle cx="139.3" cy="110.1" r=".44"/>
</g>
<path d="M174.8 103v1.8" fill="none" stroke="#870000" stroke-width=".18"/>
<circle cx="174.8" cy="103" r=".44" fill="#c00"/>
<path d="M173 104.8h3.6M173.6 105.3h2.5M174.1 105.8h1.4M174.6 106.4h.4" fill="none" stroke="#a10000" stroke-width=".18"/>
<path d="M128.6 110.1v1.8" fill="none" stroke="#870000" stroke-width=".18"/>
<circle cx="128.6" cy="110.1" r=".44" fill="#c00"/>
<path d="M126.8 111.9h3.6M127.4 112.4h2.4M127.9 113h1.4M128.4 113.5h.4" fill="none" stroke="#a10000" stroke-width=".18"/>
<path d="M160.6 67.5h49.8M188.1 67.5v24.8" fill="none" stroke="#008700" stroke-width=".18"/>
<circle cx="188.1" cy="67.5" r=".44" fill="#c00"/>
<path d="M160.6 65.7h42.6M189.9 65.7v21.3" fill="none" stroke="#008700" stroke-width=".18"/>
<circle cx="189.9" cy="65.7" r=".44" fill="#c00"/>
<path d="M160.6 63.9h46.2M191.7 63.9v28.4" fill="none" stroke="#008700" stroke-width=".18"/>
<circle cx="191.7" cy="63.9" r=".44" fill="#c00"/>
<path d="M210.4 65.7h20.4" fill="none" stroke="#008700" stroke-width=".18"/>
<circle cx="230.8" cy="65.7" r=".36" fill="#999"/>
<path d="M68.2 76.3h18.6" fill="none" stroke="#008700" stroke-width=".18"/>
<circle cx="68.2" cy="76.3" r=".36" fill="#999"/>
<path d="M213.9 63.9h16.9" fill="none" stroke="#008700" stroke-width=".18"/>
<circle cx="230.8" cy="63.9" r=".36" fill="#999"/>
<path d="M187.2 103v1.8" fill="none" stroke="#870000" stroke-width=".18"/>
<circle cx="187.2" cy="103" r=".44" fill="#c00"/>
<g fill="none" stroke="#a10000" stroke-width=".18">
<path d="M151.7 55h7.1v33.8h-7.1zM185.5 104.8h3.5M186 105.3h2.5M186.5 105.8h1.5M187.1 106.4h.3"/>
<circle cx="157.9" cy="87.9" r=".27"/>
</g>
<g fill="none" stroke="#870000" stroke-width=".18">
<path d="M149.9 56.8h1.8M149.9 58.6h1.8M158.8 56.8h1.8M158.8 58.6h1.8M149.9 60.3h1.8M149.9 62.1h1.8M149.9 79.9h1.8M149.9 63.9h1.8M149.9 78.1h1.8M149.9 65.7h1.8M149.9 76.3h1.8M149.9 67.5h1.8"/>
<path d="M149.9 74.6h1.8M149.9 69.2h1.8M149.9 72.8h1.8M149.9 71h1.8M158.8 60.3h1.8M158.8 62.1h1.8M158.8 79.9h1.8M158.8 63.9h1.8M158.8 78.1h1.8M158.8 65.7h1.8M158.8 76.3h1.8M158.8 67.5h1.8"/>
<path d="M158.8 74.6h1.8M158.8 69.2h1.8M158.8 72.8h1.8M158.8 71h1.8M149.9 87h1.8M149.9 85.2h1.8M149.9 83.4h1.8M149.9 81.7h1.8M158.8 87h1.8M158.8 85.2h1.8M158.8 83.4h1.8M158.8 81.7h1.8"/>
</g>
<path d="M210.4 60.3h20.4" fill="none" stroke="#008700" stroke-width=".18"/>
<circle cx="230.8" cy="60.3" r=".36" fill="#999"/>
<path d="M159.7 56.8h1.8" fill="none" stroke="#870000" stroke-width=".18"/>
<path d="M161.5 55v3.6M162 55.5v2.5M162.5 56.1v1.4M163.1 56.6v.4" fill="none" stroke="#a10000" stroke-width=".18"/>
<path d="M160.6 58.6h46.2M197 58.6v28.4" fill="none" stroke="#008700" stroke-width=".18"/>
<circle cx="197" cy="58.6" r=".44" fill="#c00"/>
<path d="M147.3 56.8h1.7" fill="none" stroke="#870000" stroke-width=".18"/>
<path d="M145.7 56.6v.4M146.2 56.1v1.4M146.7 55.5v2.5M147.3 55v3.6" fill="none" stroke="#a10000" stroke-width=".18"/>
<path d="M149 56.8h.9M159.7 56.8h.9M143.7 87h6.2" fill="none" stroke="#008700" stroke-width=".18"/>
<circle cx="143.7" cy="87" r=".36" fill="#999"/>
<path d="M160.6 87h8" fill="none" stroke="#008700" stroke-width=".18"/>
<circle cx="168.6" cy="87" r=".36" fill="#999"/>
<g font-size="3.2">
<text x="212.5" y="179.8">Schematic1</text>
<text x="247.8" y="192.3">BCM</text>
</g>
<g font-size="2.4">
<text x="170.2" y="179.4">Schematic</text>
<text x="253.7" y="177.6">Create at</text>
<text x="268" y="177.6">2026-08-24</text>
<text x="170.2" y="184.8">Board</text>
<text x="217" y="184.8">Board1</text>
<text x="253.7" y="181.2">Update at</text>
<text x="253.7" y="184.8">Page</text>
<text x="268" y="181.2">2026-08-28</text>
<text x="268" y="184.8">MSDM</text>
<text x="170.2" y="188.3">Drawn</text>
<text x="170.2" y="191.9">Reviewed</text>
<text x="212.7" y="199">Version</text>
<text x="229.2" y="199">Size</text>
<text x="257.4" y="199">Page 3 Total 5</text>
<text x="214.3" y="204.3">V1.0</text>
<text x="230.1" y="204.3">A4</text>
<text x="258.5" y="204.3">EasyEDA.com</text>
</g>
<g font-size="1.6">
<text x="149.9" y="56.3">36</text>
<text x="149.9" y="58.1">34</text>
<text x="149.9" y="59.8">32</text>
<text x="152.4" y="57.2">36</text>
<text x="152.4" y="59">34</text>
<text x="156.4" y="59">33</text>
<text x="156.4" y="57.2">35</text>
<text x="158.9" y="59.8">31</text>
<text x="158.9" y="58.1">33</text>
<text x="158.9" y="56.3">35</text>
<text x="149.9" y="61.6">30</text>
<text x="149.9" y="63.4">28</text>
<text x="149.9" y="65.2">26</text>
<text x="152.4" y="60.7">32</text>
<text x="152.4" y="62.5">30</text>
<text x="152.4" y="64.3">28</text>
<text x="156.4" y="64.3">27</text>
<text x="156.4" y="62.5">29</text>
<text x="156.4" y="60.7">31</text>
<text x="158.9" y="65.2">25</text>
<text x="158.9" y="63.4">27</text>
<text x="158.9" y="61.6">29</text>
<text x="149.9" y="66.9">24</text>
<text x="149.9" y="68.7">22</text>
<text x="149.9" y="70.5">20</text>
<text x="152.4" y="66.1">26</text>
<text x="152.4" y="67.8">24</text>
<text x="152.4" y="69.6">22</text>
<text x="152.4" y="71.4">20</text>
<text x="156.4" y="71.4">19</text>
<text x="156.4" y="69.6">21</text>
<text x="156.4" y="67.8">23</text>
<text x="156.4" y="66.1">25</text>
<text x="158.9" y="70.5">19</text>
<text x="158.9" y="68.7">21</text>
<text x="158.9" y="66.9">23</text>
<text x="149.9" y="72.3">18</text>
<text x="149.9" y="74.1">16</text>
<text x="149.9" y="75.8">14</text>
<text x="149.9" y="77.6">12</text>
<text x="152.4" y="73.2">18</text>
<text x="152.4" y="74.9">16</text>
<text x="152.4" y="76.7">14</text>
<text x="156.4" y="76.7">13</text>
<text x="156.4" y="74.9">15</text>
<text x="156.4" y="73.2">17</text>
<text x="158.9" y="77.6">11</text>
<text x="158.9" y="75.8">13</text>
<text x="158.9" y="74.1">15</text>
<text x="158.9" y="72.3">17</text>
<text x="149.9" y="79.4">10</text>
<text x="150.7" y="81.2">8</text>
<text x="150.7" y="82.9">6</text>
<text x="152.4" y="78.5">12</text>
<text x="152.4" y="80.3">10</text>
<text x="152.4" y="82.1">8</text>
<text x="152.4" y="83.8">6</text>
<text x="156.4" y="78.5">11</text>
<text x="157.3" y="83.8">5</text>
<text x="157.3" y="82.1">7</text>
<text x="157.3" y="80.3">9</text>
<text x="158.9" y="82.9">5</text>
<text x="158.9" y="81.2">7</text>
<text x="158.9" y="79.4">9</text>
<text x="150.7" y="84.7">4</text>
<text x="150.7" y="86.5">2</text>
<text x="152.4" y="85.6">4</text>
<text x="152.4" y="87.4">2</text>
<text x="157.3" y="87.4">1</text>
<text x="157.3" y="85.6">3</text>
<text x="158.9" y="86.5">1</text>
<text x="158.9" y="84.7">3</text>
</g>
<g font-size="1.3" fill="#00f">
<text x="70.8" y="58.2">MSDM_SP0</text>
<text x="222.8" y="58.2">MSDM_SP1</text>
<text x="70.8" y="65.3">MSDM_SG3</text>
<text x="70.8" y="63.6">MSDM_SG1</text>
<text x="70.8" y="61.8">MSDM_SP4</text>
<text x="70.8" y="60">MSDM_SP2</text>
<text x="81.5" y="64.5">100</text>
<text x="85" y="60.9">100</text>
<text x="88.6" y="62.7">100</text>
<text x="205" y="62.7">100</text>
<text x="208.6" y="60.9">100</text>
<text x="212.1" y="64.5">100</text>
<text x="222.8" y="61.8">MSDM_SG0</text>
<text x="222.8" y="65.3">MSDM_SG4</text>
<text x="222.8" y="63.6">MSDM_SG2</text>
<text x="222.8" y="60">MSDM_SP3</text>
<text x="68.2" y="70.7">MSDM_SG10</text>
<text x="68.9" y="67.1">MSDM_SG6</text>
<text x="68.9" y="68.9">MSDM_SG8</text>
<text x="81.5" y="69.8">100</text>
<text x="85" y="66.2">100</text>
<text x="85" y="71.6">100</text>
<text x="88.6" y="68">100</text>
<text x="205" y="68">100</text>
<text x="208.6" y="71.6">100</text>
<text x="208.6" y="66.2">100</text>
<text x="212.1" y="69.8">100</text>
<text x="221.9" y="70.7">MSDM_SG11</text>
<text x="222.6" y="67.1">MSDM_SG7</text>
<text x="222.6" y="68.9">MSDM_SG9</text>
<text x="68.2" y="77.8">MSDM_SG18</text>
<text x="68.2" y="72.5">MSDM_SG12</text>
<text x="68.2" y="74.2">MSDM_SG14</text>
<text x="68.2" y="76">MSDM_SG16</text>
<text x="81.5" y="75.1">100</text>
<text x="85" y="76.9">100</text>
<text x="88.6" y="73.3">100</text>
<text x="205" y="73.3">100</text>
<text x="208.6" y="76.9">100</text>
<text x="212.1" y="75.1">100</text>
<text x="221.9" y="74.2">MSDM_SG15</text>
<text x="221.9" y="72.5">MSDM_SG13</text>
<text x="221.9" y="77.8">MSDM_SG19</text>
<text x="221.9" y="76">MSDM_SG17</text>
<text x="68.2" y="79.6">MSDM_SG20</text>
<text x="69.1" y="81.3">MSDM_SP6</text>
<text x="69.1" y="83.1">MSDM_SP8</text>
<text x="81.5" y="80.5">100</text>
<text x="85" y="82.2">100</text>
<text x="88.6" y="78.7">100</text>
<text x="205" y="78.7">100</text>
<text x="208.6" y="82.2">100</text>
<text x="212.1" y="80.5">100</text>
<text x="222.8" y="81.3">MSDM_SP7</text>
<text x="222.8" y="83.1">MSDM_SP9</text>
<text x="222.8" y="79.6">MSDM_SP5</text>
<text x="68.3" y="84.9">MSDM_SP10</text>
<text x="81.5" y="85.8">100</text>
<text x="85" y="87.6">100</text>
<text x="88.6" y="84">100</text>
<text x="205" y="84">100</text>
<text x="208.6" y="87.6">100</text>
<text x="212.1" y="85.8">100</text>
<text x="222.1" y="84.9">MSDM_SP11</text>
<text x="174.8" y="92">100nF100nF100nF100nF100nF100nF100nF100nF</text>
<text x="118.8" y="99.1">100nF100nF100nF100nF100nF100nF100nF100nF</text>
<text x="173" y="97.3">100nF100nF100nF100nF100nF100nF100nF100nF</text>
<text x="117" y="104.5">100nF100nF100nF100nF100nF100nF100nF100nF</text>
<text x="54.8" y="152.4">MSDM_SP3</text>
<text x="54.8" y="154.2">MSDM_SP4</text>
<text x="54.8" y="156">MSDM_SG0</text>
<text x="54.8" y="150.7">MSDM_SP2</text>
<text x="87.7" y="152.4">MSDM_SP0</text>
<text x="87.7" y="150.7">MSDM_SP1</text>
<text x="87.7" y="154.2">MSDM_CS</text>
<text x="87.7" y="156">MSDM_CLK</text>
<text x="54.8" y="161.3">MSDM_SG3</text>
<text x="54.8" y="157.8">MSDM_SG1</text>
<text x="54.8" y="159.5">MSDM_SG2</text>
<text x="87.7" y="157.8">MSDM_MOSI</text>
<text x="54.8" y="166.7">MSDM_SG6</text>
<text x="54.8" y="164.9">MSDM_SG5</text>
<text x="54.8" y="163.1">MSDM_SG4</text>
<text x="87.7" y="163.1">MSDM_MISO MSDM_VDD</text>
<text x="91.3" y="166.7">MSDM_AMUX</text>
<text x="54.8" y="168.4">MSDM_SG7</text>
<text x="54.8" y="173.8">MSDM_SG10</text>
<text x="54.8" y="170.2">MSDM_SG8</text>
<text x="54.8" y="172">MSDM_SG9</text>
<text x="85.9" y="169.3">1K</text>
<text x="87.7" y="173.8">MSDM_SP9</text>
<text x="87.7" y="172">MSDM_SP10</text>
<text x="87.7" y="170.2">MSDM_SP11</text>
<text x="87.7" y="168.4">MSDM_INTB</text>
<text x="94.8" y="171.1">10K</text>
<text x="104.6" y="172">1nF</text>
<text x="110.8" y="172">100nF</text>
<text x="54.8" y="175.5">MSDM_SG11</text>
<text x="87.7" y="179.1">MSDM_SP6</text>
<text x="87.7" y="175.5">MSDM_SP8</text>
<text x="87.7" y="177.3">MSDM_SP7</text>
<text x="34.4" y="182.7">100uF</text>
<text x="41.5" y="182.7">100nF</text>
<text x="48.6" y="182.7">1nF</text>
<text x="52.2" y="184.4">MSDM_WK</text>
<text x="87.7" y="184.4">MSDM_SG19</text>
<text x="87.7" y="180.9">MSDM_SP5</text>
<text x="87.7" y="182.7">MSDM_SG20</text>
<text x="54.8" y="191.5">MSDM_SG14</text>
<text x="54.8" y="189.8">MSDM_SG13</text>
<text x="54.8" y="188">MSDM_SG12</text>
<text x="87.7" y="186.2">MSDM_SG18</text>
<text x="87.7" y="188">MSDM_SG17</text>
<text x="87.7" y="191.5">MSDM_SG15</text>
<text x="87.7" y="189.8">MSDM_SG16</text>
<text x="65.5" y="195.1">MC33CD1030AER2</text>
</g>
<g font-size="1.3" fill="#000080">
<text x="85" y="57.4">R38</text>
<text x="88.6" y="59.1">R39</text>
<text x="145" y="58.2" transform="rotate(-90 145 58.2)">GND</text>
<text x="164.5" y="58.2" transform="rotate(-90 164.5 58.2)">GND</text>
<text x="205" y="59.1">R55</text>
<text x="208.6" y="57.4">R37</text>
<text x="81.5" y="60.9">R40</text>
<text x="85" y="62.7">R41</text>
<text x="88.6" y="64.5">R42</text>
<text x="205" y="64.5">R57</text>
<text x="208.6" y="62.7">R69</text>
<text x="212.1" y="60.9">R56</text>
<text x="81.5" y="71.6">R46</text>
<text x="81.5" y="66.2">R43</text>
<text x="85" y="68">R44</text>
<text x="88.6" y="69.8">R45</text>
<text x="205" y="69.8">R60</text>
<text x="208.6" y="68">R59</text>
<text x="212.1" y="66.2">R58</text>
<text x="212.1" y="71.6">R61</text>
<text x="81.5" y="76.9">R49</text>
<text x="85" y="73.3">R47</text>
<text x="88.6" y="75.1">R48</text>
<text x="205" y="75.1">R63</text>
<text x="208.6" y="73.3">R62</text>
<text x="212.1" y="76.9">R64</text>
<text x="81.5" y="82.2">R52</text>
<text x="85" y="78.7">R50</text>
<text x="88.6" y="80.5">R51</text>
<text x="205" y="80.5">R66</text>
<text x="208.6" y="78.7">R65</text>
<text x="212.1" y="82.2">R67</text>
<text x="85" y="84">R53</text>
<text x="208.6" y="84">R68</text>
<text x="173" y="95.6">C92</text>
<text x="174.8" y="90.2">C91</text>
<text x="176.6" y="95.6">C90</text>
<text x="178.4" y="90.2">C89</text>
<text x="180.1" y="95.6">C88</text>
<text x="181.9" y="90.2">C87</text>
<text x="183.7" y="95.6">C86</text>
<text x="185.5" y="90.2">C85</text>
<text x="187.2" y="95.6">C84</text>
<text x="189" y="90.2">C83</text>
<text x="190.8" y="95.6">C82</text>
<text x="192.6" y="90.2">C94</text>
<text x="194.4" y="95.6">C93</text>
<text x="196.1" y="90.2">C81</text>
<text x="197.9" y="95.6">C80</text>
<text x="199.7" y="90.2">C62</text>
<text x="118.8" y="97.3">C64</text>
<text x="122.4" y="97.3">C66</text>
<text x="125.9" y="97.3">C68</text>
<text x="129.5" y="97.3">C70</text>
<text x="133" y="97.3">C72</text>
<text x="136.6" y="97.3">C74</text>
<text x="140.1" y="97.3">C76</text>
<text x="143.7" y="97.3">C78</text>
<text x="117" y="102.7">C63</text>
<text x="120.6" y="102.7">C65</text>
<text x="124.2" y="102.7">C67</text>
<text x="127.7" y="102.7">C69</text>
<text x="131.3" y="102.7">C71</text>
<text x="134.8" y="102.7">C73</text>
<text x="138.4" y="102.7">C75</text>
<text x="173.4" y="107.8">GND</text>
<text x="185.8" y="107.8">GND</text>
<text x="127.2" y="114.9">GND</text>
<text x="65.5" y="147.1">U9</text>
<text x="88.1" y="150.6" transform="rotate(-90 88.1 150.6)">GND</text>
<text x="85.9" y="165.8">R70</text>
<text x="88.1" y="162.2" transform="rotate(-90 88.1 162.2)">GND</text>
<text x="94.8" y="167.5">R71</text>
<text x="104.6" y="170.2">C61</text>
<text x="110.8" y="170.2">C60</text>
<text x="29.2" y="175.4">VBAT_LGC</text>
<text x="104.1" y="178.9">GND</text>
<text x="34.4" y="180.9">C59</text>
<text x="41.5" y="180.9">C57</text>
<text x="48.6" y="180.9">C58</text>
<text x="59.7" y="184.4" transform="rotate(-90 59.7 184.4)">GND</text>
<text x="37.4" y="189.6">GND</text>
</g>
<g font-size="1.3">
<text x="75.5" y="149.9">EP_GND</text>
<text x="81.6" y="149">49</text>
<text x="64.7" y="154.4">3</text>
<text x="64.7" y="152.6">2</text>
<text x="64.7" y="150.8">1</text>
<text x="66.2" y="155.3">SP4</text>
<text x="66.2" y="153.5">SP3</text>
<text x="66.2" y="151.7">SP2</text>
<text x="77.5" y="155.3">CS_B</text>
<text x="78.4" y="151.7">SP1</text>
<text x="78.4" y="153.5">SP0</text>
<text x="81.6" y="150.8">48</text>
<text x="81.6" y="152.6">47</text>
<text x="81.6" y="154.4">46</text>
<text x="64.7" y="161.5">7</text>
<text x="64.7" y="159.7">6</text>
<text x="64.7" y="157.9">5</text>
<text x="64.7" y="156.2">4</text>
<text x="66.2" y="160.6">SG2</text>
<text x="66.2" y="158.8">SG1</text>
<text x="66.2" y="157">SG0</text>
<text x="77.2" y="160.6">GND3</text>
<text x="77.5" y="157">SCLK</text>
<text x="77.5" y="158.8">MOSI</text>
<text x="81.6" y="156.2">45</text>
<text x="81.6" y="157.9">44</text>
<text x="81.6" y="159.7">43</text>
<text x="81.6" y="161.5">42</text>
<text x="64" y="166.8">10</text>
<text x="64.7" y="165">9</text>
<text x="64.7" y="163.3">8</text>
<text x="66.2" y="167.7">SG6</text>
<text x="66.2" y="165.9">SG5</text>
<text x="66.2" y="164.2">SG4</text>
<text x="66.2" y="162.4">SG3</text>
<text x="77.1" y="165.9">VDDQ</text>
<text x="77.1" y="167.7">AMUX</text>
<text x="77.2" y="162.4">GND2</text>
<text x="77.5" y="164.2">MISO</text>
<text x="81.6" y="163.3">41</text>
<text x="81.6" y="165">40</text>
<text x="81.6" y="166.8">39</text>
<text x="64" y="173.9">14</text>
<text x="64" y="172.2">13</text>
<text x="64" y="170.4">12</text>
<text x="64" y="168.6">11</text>
<text x="66.2" y="173">SG9</text>
<text x="66.2" y="171.3">SG8</text>
<text x="66.2" y="169.5">SG7</text>
<text x="77.2" y="169.5">INT_B</text>
<text x="77.7" y="171.3">SP11</text>
<text x="77.7" y="173">SP10</text>
<text x="81.6" y="168.6">38</text>
<text x="81.6" y="170.4">37</text>
<text x="81.6" y="172.2">36</text>
<text x="81.6" y="173.9">35</text>
<text x="64" y="179.3">17</text>
<text x="64" y="177.5">16</text>
<text x="64" y="175.7">15</text>
<text x="66.2" y="178.4">VBATP1</text>
<text x="66.2" y="176.6">SG11</text>
<text x="66.2" y="174.8">SG10</text>
<text x="78.4" y="174.8">SP9</text>
<text x="78.4" y="176.6">SP8</text>
<text x="78.4" y="178.4">SP7</text>
<text x="81.6" y="175.7">34</text>
<text x="81.6" y="177.5">33</text>
<text x="81.6" y="179.3">32</text>
<text x="64" y="184.6">20</text>
<text x="64" y="182.8">19</text>
<text x="64" y="181">18</text>
<text x="66.2" y="185.5">WAKE_B</text>
<text x="66.2" y="183.7">GND1</text>
<text x="66.2" y="181.9">NC1</text>
<text x="66.2" y="180.2">VBATP2</text>
<text x="77.5" y="183.7">SG20</text>
<text x="77.5" y="185.5">SG19</text>
<text x="78.4" y="180.2">SP6</text>
<text x="78.4" y="181.9">SP5</text>
<text x="81.6" y="181">31</text>
<text x="81.6" y="182.8">30</text>
<text x="81.6" y="184.6">29</text>
<text x="64" y="191.7">24</text>
<text x="64" y="189.9">23</text>
<text x="64" y="188.2">22</text>
<text x="64" y="186.4">21</text>
<text x="66.2" y="190.8">SG13</text>
<text x="66.2" y="189">SG12</text>
<text x="66.2" y="187.3">NC2</text>
<text x="77.5" y="187.3">SG18</text>
<text x="77.5" y="189">SG17</text>
<text x="77.5" y="190.8">SG16</text>
<text x="81.6" y="186.4">28</text>
<text x="81.6" y="188.2">27</text>
<text x="81.6" y="189.9">26</text>
<text x="81.6" y="191.7">25</text>
<text x="66.2" y="192.6">SG14</text>
<text x="77.5" y="192.6">SG15</text>
</g>
<text font-size="1.1" fill="#000080" x="151.7" y="54.7">H4</text>
<text font-size="1.1" fill="#00f" x="151.7" y="90.2">HX PZ2.54-2x18P ZZ</text>
</svg>
